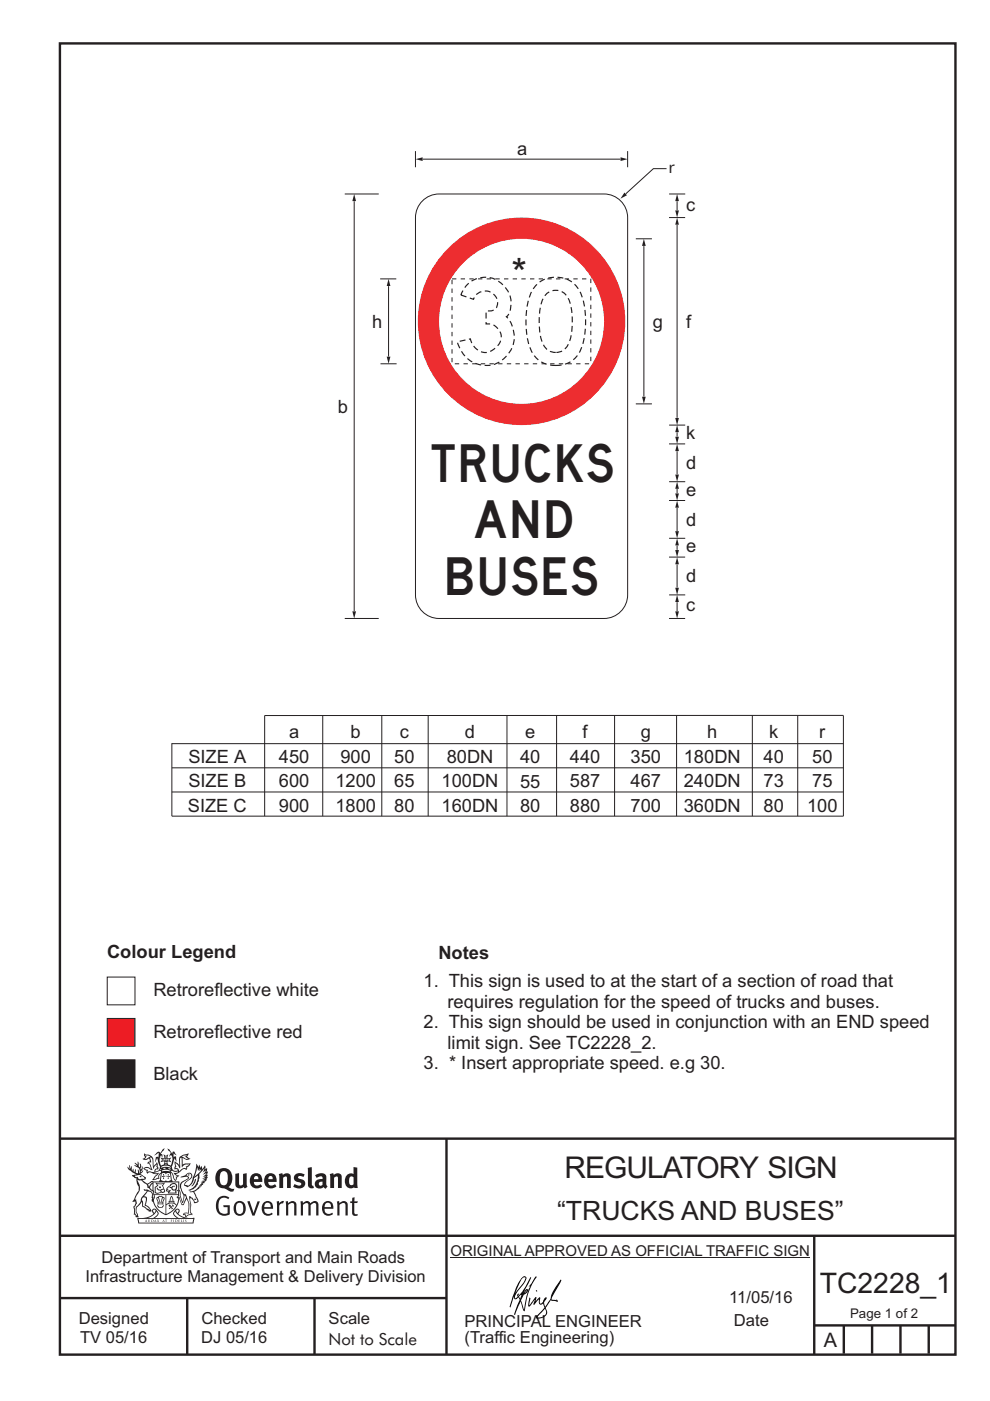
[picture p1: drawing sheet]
<svg xmlns="http://www.w3.org/2000/svg" width="210mm" height="297mm" viewBox="0 0 210 297" stroke-linecap="round" stroke-linejoin="round" font-family="sans-serif">
<g fill="none" stroke="#231f20" stroke-width=".51">
<path d="M12.7 9.2h190v278h-190zM12.7 241.4h190M94.7 241.4v45.8M12.7 262h190M12.7 275.2h82M39.7 275.2v12M66.7 275.2v12M172.7 262.2v25M172.7 281h30M179 281v6M185 281v6M191 281v6"/>
<path d="M197 281v6"/>
</g>
<path d="M95.5 266.7h76.3" fill="none" stroke="#231f20" stroke-width=".21"/>
<g fill="#231f20">
<path d="M47 248.5a2.55 2.55 0 0 0 0 2.7l.3 .1a.81 .81 0 0 0 1-.9v-.6a1.04 1.04 0 0 0-1.1-1.5zM46.3 248.1a1.82 1.82 0 0 1 2.1-.2 1.82 1.82 0 0 1 .9 1.9 2.29 2.29 0 0 1-.8 1.9l.7 .3h.5l-.2 .6a2.87 2.87 0 0 1-2-.7 2.12 2.12 0 0 1-1.7-3.1z" fill-rule="evenodd"/>
<path d="M49.9 248.9l.8-.2v2a.46 .46 0 0 0 .2 .6 .46 .46 0 0 0 .7-.2v-2.2l.7-.2v2.4l.2 .5-.6 .4-.2-.3a1.02 1.02 0 0 1-1.2 .2 1.02 1.02 0 0 1-.6-1.1z" fill-rule="evenodd"/>
<path d="M54 249.5l-.1 .5h.9a.49 .49 0 0 0-.2-.6 .49 .49 0 0 0-.6 .1zM53.4 249.2a1.34 1.34 0 0 1 1.6-.3 1.34 1.34 0 0 1 .6 1.5v.2h-1.7a.77 .77 0 0 0 .5 .8 .77 .77 0 0 0 .9-.3l.3 .4a1.59 1.59 0 0 1-2.1 .2 1.59 1.59 0 0 1-.4-2z" fill-rule="evenodd"/>
<path d="M57 249.5l-.1 .5h.9a.49 .49 0 0 0-.2-.6 .49 .49 0 0 0-.6 .1zM56.4 249.2a1.34 1.34 0 0 1 1.6-.3 1.34 1.34 0 0 1 .7 1.5v.2h-1.8a.77 .77 0 0 0 .5 .8 .77 .77 0 0 0 .9-.3l.3 .4a1.59 1.59 0 0 1-2 .2 1.59 1.59 0 0 1-.5-2z" fill-rule="evenodd"/>
<path d="M59.1 248.9l.8-.2 .1 .4a.95 .95 0 0 1 1-.3 .95 .95 0 0 1 .7 .8v2.3h-.8v-2.3a.46 .46 0 0 0-.8 .1v2.2h-.9z" fill-rule="evenodd"/>
<path d="M62.5 249.1a1.75 1.75 0 0 1 2.1-.1l-.2 .5-.6-.2a.43 .43 0 0 0-.6 .3l.4 .3a1.04 1.04 0 0 1 1.2 1.2 1.04 1.04 0 0 1-1.4 .9l-1.2-.4 .3-.6 1 .4 .4-.4a.88 .88 0 0 0-1-.5l-.4-.2-.1-.4z" fill-rule="evenodd"/>
<path d="M65.3 247.6l.8-.2 .1 3.8 .2 .2 .2 .5a.88 .88 0 0 1-1-.1 .88 .88 0 0 1-.3-1z" fill-rule="evenodd"/>
<path d="M67.8 250.6a.43 .43 0 0 0-.1 .7 .43 .43 0 0 0 .7-.1v-.7zM66.8 249.2a1.7 1.7 0 0 1 2.4 .1v1.8l.3 .4-.4 .5-.5-.3a1.03 1.03 0 0 1-1.7-.2 1.03 1.03 0 0 1 .8-1.5h.7v-.4a.8 .8 0 0 0-1.2 .1z" fill-rule="evenodd"/>
<path d="M69.9 248.9l.8-.2 .1 .4a.95 .95 0 0 1 1-.3 .95 .95 0 0 1 .7 .8v2.3h-.8v-2.3a.46 .46 0 0 0-.8 .1v2.2h-.8z" fill-rule="evenodd"/>
<path d="M74.3 249.5a1.48 1.48 0 0 0 0 1.7l.4 .1 .3-.2v-1.5l-.3-.2zM75 247.4l.8 .2 .1 4.3h-.7l-.1-.2a1.26 1.26 0 0 1-1.4 0 1.26 1.26 0 0 1-.6-1.3 1.29 1.29 0 0 1 .5-1.3 1.29 1.29 0 0 1 1.4-.2z" fill-rule="evenodd"/>
<path d="M46.4 253.9a1.72 1.72 0 0 1 2.2 0l-.2 .3a1.24 1.24 0 0 0-1.4-.1 1.24 1.24 0 0 0-.7 1.3 1.49 1.49 0 0 0 1.3 2l.7-.2v-1.3h-.9l-.1-.4h1.4v2a1.93 1.93 0 0 1-2.2-.1 1.93 1.93 0 0 1-.7-2.2l.2-.7z" fill-rule="evenodd"/>
<path d="M50.3 255.2a1.65 1.65 0 0 0 .3 2.2 .99 .99 0 0 0 1-1.5 .78 .78 0 0 0-.4-.8 .78 .78 0 0 0-.9 .1zM50 254.9a1.33 1.33 0 0 1 1.6-.1 1.33 1.33 0 0 1 .5 1.5 1.31 1.31 0 0 1-1.3 1.5 1.31 1.31 0 0 1-1.3-1.6l.1-.5z" fill-rule="evenodd"/>
<path d="M52.5 254.7l.4-.1 .9 2.6 .8-2.5h.5l-1.1 3h-.5z" fill-rule="evenodd"/>
<path d="M56.2 255.2l-.2 .7h1.4a.7 .7 0 0 0-.3-.8 .7 .7 0 0 0-.9 .1zM55.9 255a1.22 1.22 0 0 1 1.5-.2 1.22 1.22 0 0 1 .5 1.5h-1.9a.93 .93 0 0 0 .5 1 .93 .93 0 0 0 1.2-.2l.1 .3a1.43 1.43 0 0 1-1.7 .1 1.43 1.43 0 0 1-.6-1.7z" fill-rule="evenodd"/>
<path d="M58.7 254.8l.4-.2 .1 .5 .4-.3 .6-.2-.2 .6a.66 .66 0 0 0-.8 .6v1.9h-.4z" fill-rule="evenodd"/>
<path d="M60.6 254.8l.4-.2 .1 .5a.94 .94 0 0 1 1-.4 .94 .94 0 0 1 .8 .7v2.3h-.5l-.1-2.5a.81 .81 0 0 0-1.2 .3v2.2h-.4z" fill-rule="evenodd"/>
<path d="M63.7 254.7l.5-.1 .1 .5 .4-.3a.78 .78 0 0 1 1.1 .3 .9 .9 0 0 1 1-.5 .9 .9 0 0 1 .7 .8v2.3h-.4l-.1-2.5a.67 .67 0 0 0-1.1 .3v2.2h-.5v-2.4l-.4-.2-.7 .4v2.2h-.5z" fill-rule="evenodd"/>
<path d="M69 255.2l-.2 .7h1.4a.7 .7 0 0 0-.3-.8 .7 .7 0 0 0-.9 .1zM68.7 255a1.22 1.22 0 0 1 1.5-.2 1.22 1.22 0 0 1 .5 1.5h-1.9a.93 .93 0 0 0 .5 1 .93 .93 0 0 0 1.2-.2l.1 .3a1.44 1.44 0 0 1-1.7 .1 1.44 1.44 0 0 1-.6-1.7z" fill-rule="evenodd"/>
<path d="M71.4 254.8l.5-.2 .1 .5a.94 .94 0 0 1 1-.4 .94 .94 0 0 1 .7 .7v2.3h-.4l-.1-2.5a.81 .81 0 0 0-1.2 .3v2.2h-.5z" fill-rule="evenodd"/>
<path d="M74.7 254l.5-.2v.9h.7l-.1 .4h-.7l.1 2.2 .1 .1h.5l.1 .3a.75 .75 0 0 1-1.2-.6v-2h-.4v-.4h.4z" fill-rule="evenodd"/>
<path d="M30.8 244.9l1.1 .3-.9 .5h-.4l.5-.5zM31.8 245.5l.2-.1a2.44 2.44 0 0 1 .4 2l.1 .4 .7-1-.1 .6 .3 .3a.57 .57 0 0 0-.6 .8l-1-.2-.5 .2 .1-.5-.7-.2 .6-.2 1 .5 .1-.1-.6-1.3-.2-.1 .5-.1zM30.7 244.5l-.2 .4 .3 .4-.6 .4a1.04 1.04 0 0 0 1.4-.1l.2 .7h-.4l-.2 .4a.94 .94 0 0 1 .9 1.1l-.2-.1a1.16 1.16 0 0 0-1.5-.1l.3 .4 .4 .2 .1 .5 .2 .2v-.2a.94 .94 0 0 1 1.1 .2h.9l-1.2 1.2a1.13 1.13 0 0 0 1.2-.2l.4-.1-.1-.4 .5-.7a.83 .83 0 0 0-.6 1.1l-.3-.1-.7 .3 1.1-1.4-.5 .2-.5-.1 1.3-.5-.2-.2-.8 .4v-.3l.2-.2 .3 .1 .1-.3-.2-.4v-.6l-.2-.3-.6 .9v-.7a1.42 1.42 0 0 0-1.7-1.8z" fill-rule="evenodd"/>
<path d="M38.5 245.3l.5-.3 .7-.1-.6 .3 .8 .5h-.3zM38.3 245.5h.2l.1 2a1.69 1.69 0 0 1 1.5-.7l-.7 .5 .1 .5a1.1 1.1 0 0 0-1.5 .6l-.1-.5-.2-.2h-.5l.2-.4-.2-.7a1.42 1.42 0 0 1 .8 1.1l.2-.1zM37.1 246.2l.1 1-.2 .3v.5l.6-.1 .1 .2a.96 .96 0 0 1-1.1-.1l-.1 .1a1.06 1.06 0 0 0 1.3 .2v.1a.72 .72 0 0 1-1 .2l.3 .5 .6 .3-.4 .1-.1 .7-.3-.4-.3-1.1-.4-.4 .4 .9a1.54 1.54 0 0 0 .6 1.2l.2-.3a.58 .58 0 0 1 .5-.7l.1-.2h-.3l-.4-.3 .9-.5a.93 .93 0 0 1 1.1-.5l.1 .2 .2-.1 .1-.5a.99 .99 0 0 0 .7-.9l-1.3 .1-.4 .3v-1.5l.9 .4 .8-.3h-.3l-.5-.4 .4-.7-.7 .2a1.46 1.46 0 0 0-1.3 2.1v.4l-.2-.4z" fill-rule="evenodd"/>
<path d="M35.6 248.9l.2 .1-.1 .4h.3l-.3 .1v.5l-.1-.6h-.3l.3-.1z" fill-rule="evenodd"/>
<path d="M34.6 248.9l.2 .1-.1 .3 .4 .1h-.4v.6l-.1-.5-.3-.1h.3z" fill-rule="evenodd"/>
<path d="M34.3 248.8a.57 .57 0 0 1 .9 .2 .57 .57 0 0 1 .9-.2l.2 1.4-.2 .1a.57 .57 0 0 1-.9-.1 .69 .69 0 0 1-1.1 0zM34.2 248.1l-.3 2.1-.2 .4h2.9l-.1-.4-.3-2.1h-.2v.3l-.8-.1-.9 .1 .1-.3z" fill-rule="evenodd"/>
<path d="M34.2 252.4a.3 .3 0 0 0 .6 0 .3 .3 0 0 0-.6 0zM33.3 251l.3 .3-.3 .3a.79 .79 0 0 0 0 1.3l.8-.2-.1-.3a.55 .55 0 0 1-.7-.6h.1l.1 .3 .4 .1 .8-.2-.4-.7 .4-.3-.7 .1zM33 250.7l1.1 .2 .9-.2-.4 .7 .4 1.1a.56 .56 0 0 1-.8 .3l-.2 .1a.73 .73 0 0 1-.9 .1 .73 .73 0 0 1-.3-.9v-.4l.5-.4z" fill-rule="evenodd"/>
<path d="M35.6 251.9l.7-.5a.58 .58 0 0 1 1-.1 .58 .58 0 0 1-.5 .9l-.2-.3a.43 .43 0 0 1 .6-.3v-.1a.57 .57 0 0 0-.8 .2l-.2-.1-.3 .2 .4 .1a.55 .55 0 0 0 .9 .5v.5h-1.3l.3-.4-.1-.2-.6 .1 .2-.2-.2-.1zM35.4 251.8l-.1 .2a.39 .39 0 0 0 .2 .7l.3-.1-.2 .5h1.9l-.1-.8a.86 .86 0 0 0-.1-1.4 .86 .86 0 0 0-1.3 .4z" fill-rule="evenodd"/>
<path d="M36 254.8h.8v.2h-.8zM36.4 253.8l.2 .8h-.4zM36.4 253.5l-.3 .5-.1 .6h-.2v.4l-.7 .4 .1 .2a1.48 1.48 0 0 1 2.2 .1l.2-.1-.6-.5v-.5h-.2l-.1-.6z" fill-rule="evenodd"/>
<path d="M35.8 255.4l.3 .1 .2 .3 .3-.2-.2-.2a.38 .38 0 0 1 .4 .5l-.1-.2-.3 .3 .3 .2-.3 .2-.1-.3-.4 .3-.1-.2 .4-.3-.2-.1-.1 .1z" fill-rule="evenodd"/>
<path d="M34.5 254h.2v.2l-.3 .6h-.1zM33.6 255.3h.9v.2a.55 .55 0 0 1-.8 .4v-.2h-.2zM33.4 254h.2l.2 .8h-.2zM33.6 255h.8l.1 .1-.8 .1zM33.8 253.7h.5l-.2 1.1h-.2zM33.3 253.8l-.1 .3 .3 1.2a.48 .48 0 0 0-.1 .5 .48 .48 0 0 0 .4 .3l.6-.1a.49 .49 0 0 0 .2-.7l.3-1.2-.1-.3a1.42 1.42 0 0 0-1.5 0z" fill-rule="evenodd"/>
<path d="M33.6 251.6h.5l.1 .3h-.4z" fill-rule="evenodd"/>
<path d="M41.3 250.1l.3-.2-.2 .9-.6 .7h-.2l.5-.7z" fill-rule="evenodd"/>
<path d="M39.7 249l.3-.2 .5 .2a.88 .88 0 0 1-.6 1.1 1.22 1.22 0 0 0-.8 1.3l.5 .2a.72 .72 0 0 0 .9-.4l.5-.8 .2-.6 .8-.6v.3a2.85 2.85 0 0 1-2 2.8l.1 .1a2.13 2.13 0 0 0 1.9-1.5l-.1-.2a2.01 2.01 0 0 0 .3-1.8l1.2-1.3-.4 1 .7-.5-.7 1 .8-.4-.8 .8 .7-.1-.9 .5 .8-.1-.8 .4h.7l-.8 .3 .3 .2h-.4l.2 .4-.4-.1 .2 .3h-.4l.1 .3h-.1a2.16 2.16 0 0 1-2 1l.1 .2h.4a.76 .76 0 0 1 .7 .7l.5 1.2-.6 .2a1.45 1.45 0 0 0-1.2-1.3l.3 1.8-.1 1.9 .4 .2a1.07 1.07 0 0 0-1.2 .4v-.3l-.5-.2a.87 .87 0 0 1 1-.1l.1-.7a4.4 4.4 0 0 0-.6-3.1l-.1-.3h-.2a2.16 2.16 0 0 1-.7-2.2l.3-.3 1.2-.8a.55 .55 0 0 0-.4-.7zM37.8 252.4a.76 .76 0 0 1 .3 1.1l.6 1.6 .4-1.7 .2 .1a.61 .61 0 0 1-.1 .9l-.3 .9h-.2l-.7-1.6-.3 .1a1.18 1.18 0 0 0 .1-1.4zM41.8 247.5l.2 .8 .3-.6v.6l.3-.5a1.9 1.9 0 0 1-1.1 1.4l-.3 .3zM38.2 249.6l1.4-.1 .2 .1v.3l-.5 .3a1.26 1.26 0 0 0-1 1.9l.2 .7a1.84 1.84 0 0 1 .2 2l-.4-1.3a.96 .96 0 0 0-.4-1.3l-.4 .3a.78 .78 0 0 1-.1 1.3l.2 .2h.4l.4 1.1a.38 .38 0 0 0 .2 .4 .38 .38 0 0 0 .4-.1l.6-1.2a2.94 2.94 0 0 1 .3 2.5v.5l-.8-.1-.3 .4v.2l.4-.1 .1 .4 .2 .1a1.02 1.02 0 0 1 1.3-.5l-.1-.4-.3-.1 .2-1.7-.3-1.4 .1 .1a1.14 1.14 0 0 1 .7 .9 .63 .63 0 0 0 .9-.2 .63 .63 0 0 0-.2-.8l-.6-1.3 .9-.6 .2-.3 .2-.1v-.2h.3l-.1-.3h.4l-.1-.3 .5-.1-.2-.2 .5-.4 .1-.2-.3 .1 .5-.6-.3 .1 .3-.6-.4 .1 .4-.5v-.3l-.3 .2 .1-.6v-.3l-.4 .3-.1-.8-.5 .8-.2-.7-.2 .5-.3-.8-.1 .6-.5-.8-.1 1.4-.7 1.9a1.81 1.81 0 0 1-.9 1.4l-.6-.2a1.75 1.75 0 0 1 1.1-1.2 .75 .75 0 0 0 .1-1.3 .75 .75 0 0 0-1.2 .5z" fill-rule="evenodd"/>
<path d="M41.2 254.2l.3-.1 .1 .3h-.4z" fill-rule="evenodd"/>
<path d="M29.4 258.4h11.6l-.2 .8h-11.3zM31.3 258.2l.5-.1a2.48 2.48 0 0 0 1.4-1.3l.2 .6-.5 .5-.4 .3zM32.5 256.6l.3-.2 .2 .2-.3 .6zM37.2 256.8a2.65 2.65 0 0 0 1.8 1.4h-1.1l-.5-.3-.5-.5zM37.4 256.6l.2-.2 .3 .2-.3 .6zM29.2 258.2l.1 1.2h11.7l.3-1.1-.2-.1a4.1 4.1 0 0 1-3.3-.9l.3-.4-.1-.5a1.06 1.06 0 0 0-1.3 .9l.2 .4 .6 .5h-4.7l.3-.1a.84 .84 0 0 0 .6-.7 .84 .84 0 0 0-.5-.9l-.3-.2-.5 .1-.1 .5 .3 .4a4.2 4.2 0 0 1-3.4 .9z" fill-rule="evenodd"/>
<path d="M31 258.7l.1 .2h-.2zM31 258.6l-.3 .5 .4-.1 .2 .1z" fill-rule="evenodd"/>
<path d="M31.3 258.6h.2v.4a.25 .25 0 0 0 .3-.1 .25 .25 0 0 0-.1-.3h.1a.29 .29 0 0 1 0 .4 .29 .29 0 0 1-.4 0 .29 .29 0 0 1 0-.4z" fill-rule="evenodd"/>
<path d="M32.2 258.6a.22 .22 0 0 1 .3 .2 .22 .22 0 0 1-.3 .2zM32 258.6v.5a.33 .33 0 0 0 .5-.1 .33 .33 0 0 0 0-.4 .33 .33 0 0 0-.5 0z" fill-rule="evenodd"/>
<path d="M32.9 258.7l.1 .2h-.2zM32.9 258.6l-.2 .5 .3-.1 .2 .1z" fill-rule="evenodd"/>
<path d="M33.3 258.6h.2v.2l.3-.2-.2 .2 .2 .3-.3-.2-.1 .2h-.1l.2-.3z" fill-rule="evenodd"/>
<path d="M34.7 258.7l.1 .2h-.2zM34.7 258.6l-.3 .5 .4-.1 .2 .1z" fill-rule="evenodd"/>
<path d="M35 258.6h.4h-.1v.5h-.2l.1-.5z" fill-rule="evenodd"/>
<path d="M36.2 258.6h.3h-.2v.2h.2h-.2l.1 .3h-.2z" fill-rule="evenodd"/>
<path d="M36.7 258.6h.2v.5h-.2z" fill-rule="evenodd"/>
<path d="M37.3 258.6a.22 .22 0 0 1 .3 .2 .22 .22 0 0 1-.3 .2zM37.1 258.6v.5a.33 .33 0 0 0 .5-.1 .33 .33 0 0 0 0-.4 .33 .33 0 0 0-.5 0z" fill-rule="evenodd"/>
<path d="M37.8 258.6h.3h-.1v.2h.1h-.1v.2l.1 .1h-.3z" fill-rule="evenodd"/>
<path d="M38.3 258.6h.3l-.1 .4 .2 .1h-.4z" fill-rule="evenodd"/>
<path d="M38.9 258.6h.2v.5h-.2z" fill-rule="evenodd"/>
<path d="M39.3 258.6h.2l-.2 .1 .2 .2-.1 .2h-.1v-.2l.2 .1z" fill-rule="evenodd"/>
<path d="M34.2 247.4a1.51 1.51 0 0 1 2 .2 2.67 2.67 0 0 0-2.1 0zM35.7 247.6l.4 .2 .1 .2-.4-.1zM34.6 247.7l.4-.1 .2 .2h-.4zM34 247.9l.3 .1-.3 .1zM34.9 246.9l.3-.2 .2 .2zM34.9 245.7h.2v.4h-.2zM35 245.1l.2 .2 .2-.2-.1 .4h-.2zM35.1 246.3h.2l.1 .4-.2-.2-.2 .2zM35.3 245.7h.2v.4h-.2zM34.4 245.7l.3 .1v.2l-.3 .1 .2-.2zM35.7 245.8l.3-.1-.2 .2 .2 .2-.4-.1zM32.7 244.9l1-.5-.1 1-.2-.1-.4 .1-.2 1.1 .5-1 .2 .9a1.84 1.84 0 0 1 .3 1.7l.4 .1a2.48 2.48 0 0 1 2.2 .1l.2-.3-.2-.7 .7-1.7 .4 .6-.2-1-.2-.1-.2 .3v-.9l.6 .4-.6-.7h-.3l-.1 .4-.5-.8-.5-.3 .2 .4 .5 .6-.4 .7 .4-.3a2.06 2.06 0 0 1 0 2.2l-.6-.2-.1-.6 .1-.1 .8 .2-.4-.5 .4-.5-.7 .2-.2-.2 .2-.7-.5 .4-.5-.4 .2 .7-.2 .2-.7-.2 .4 .5-.4 .5 .7-.2 .2 .1-.2 .6-.5 .2a2.02 2.02 0 0 1 0-2.2l.3 .5-.1-.6-.3-.1 .8-1.2-.5 .3-.4 .7-.2-.3a.8 .8 0 0 0-.8 .5z" fill-rule="evenodd"/>
<path d="M29.2 250.1l.3 .2a.61 .61 0 0 1 .8 .3l.3 .2a.8 .8 0 0 1 .6 1l.4 .1 .5 .6a1 1 0 0 1 .5 1l-.1 .7v-.5h-.1a.96 .96 0 0 0-.8-1.3l-.3-.2h-.6l-.1-.1-.2 .1 .2 .3h.5l-1.1 1.4-.2 .9-.4 .6a1.33 1.33 0 0 0-.5 1.8l.2 .5a1.26 1.26 0 0 1-.5-1.4l-.1-.4a1.56 1.56 0 0 0 .4-1.7l-.3 .2 .2-.5a3.2 3.2 0 0 0 .7-3zM30.4 253.9h.4a2.06 2.06 0 0 1-.1 1.6l.7 .5 .4 .5-.6-.2-.8-.6-.1-.9a.51 .51 0 0 1 .1-.9zM28.6 249.3a1.52 1.52 0 0 1 2.1 .6l-1.1 .1-.2-.1-.2-.4-.4 .1zM27.5 247v.8l-.3-.4-.2 .1a3.1 3.1 0 0 0 2 1.5l-1 .1 .5 .6 .5 .1v1.1a1.84 1.84 0 0 1-.2 2.5l-.4 .9-.4 .4 .3 .1 .4-.1 .1 .4-.2 .5-.3 .2 .1 1.8 .2-.1 .2 .6h.2l.4-.1-.1-.5a1.3 1.3 0 0 1-.1-1.6l.8-1.1 .2 1.1 .6 .2 .4 .6 .2-.2 .2 .4 .5-.1a1.85 1.85 0 0 0-1.2-1.3l.1-.3a1.39 1.39 0 0 0 0-1.5h-.5l.5-.6a.66 .66 0 0 1 .9-.4 .66 .66 0 0 1 .3 .9l-.1 .4h.2v.1l-.2 .3 .2 .5 .2-.3a2.24 2.24 0 0 0 .1-2.2 .73 .73 0 0 1-.7-.6 .73 .73 0 0 1 .5-.8l.1-.2a.94 .94 0 0 0-.9 .8 .48 .48 0 0 1-.1-.5 .48 .48 0 0 1 .5-.3l.5-.3a.51 .51 0 0 0-.8 .2l-.5 .3-1-.8 .6-.1 .1-.5-1.1-.7 .5-.4v-.4l-.5 .5 .1-.2a.69 .69 0 0 0 .2-1.1v.5l-.3 .2 .1-1.1-.3-.2 .1 .6-.1 .2-.4-1.2v.6l-.7-.3 .6 .6-.6-.2 .2 .3a1 1 0 0 1 .8 1.5l-.2-.8v.8l-.5-.2-.1-.7-.2 .6-.2-.1v-.6l-.2 .4-.2-.2 .1-.7-.2 .5z" fill-rule="evenodd"/>
<path d="M29.5 249.5l.3-.2 .3 .3z" fill-rule="evenodd"/>
<path d="M32.4 250.5h5.6v2l-.2-.1v-1.7h-5.2v2.5h5.2v-.8l.1 .2-.1 1.1v-.3h-2.5v4a4.1 4.1 0 0 0 2.6-3.6l.1-.1a4 4 0 0 1-2.8 3.9 4.2 4.2 0 0 1-2.8-4.7l.1 1.3 .1-.1a3.8 3.8 0 0 0 2.5 3.3v-4h-2.5l-.2-.9z" fill-rule="evenodd"/>
<circle cx="40" cy="249.1" r=".17"/>
</g>
<g fill="#000">
<path d="M111.6 273.7l.2-.2-.5 .7zM110.4 274.5l.2 .1-.3 .8-.2-.5zM110.9 270.9h.5a9.3 9.3 0 0 1-2 3.1l-.1 .3 1-2.5zM110.6 271a14.7 14.7 0 0 0-2.2 4.9l-.3 1.2 .1 .1 .8-2.3a.42 .42 0 0 0 .2 .6 .42 .42 0 0 0 .6-.3l.2-.1 .2 .5-1.1 3.2h.2l1.1-2.9 .6 1.9 .2 .2 .2-.5a13.5 13.5 0 0 1 2-6.2l.4-.5-.1-.2-1.6 2.1 .4-.1a14.9 14.9 0 0 0-1.3 5.1l-.4-1.1a1.39 1.39 0 0 1 .2-1.9l.1-.2a.92 .92 0 0 0 .8-1.2 .75 .75 0 0 0-.8 .7l-.1 .2 1.6-3.4h-.1l-.4 .7a10.5 10.5 0 0 1-2.2 3.3l.2-.5a.32 .32 0 0 0-.4 .2 .32 .32 0 0 0 .1 .4l-.5 .4a3.2 3.2 0 0 1 1.1-2.3l.5-.6a2.49 2.49 0 0 0 .7-1.6l-.4-.2z" fill-rule="evenodd"/>
<path d="M113.7 273.6l.3 .2h-.3z" fill-rule="evenodd"/>
<path d="M115.6 277.5a1.15 1.15 0 0 1 .1 1.3 1.15 1.15 0 0 1-1.2 .5l-.6 .1zM112.2 275.2l-.2 1.6 .2 .2 1.2-1.5-.2 1.1 1.1-1.1a.94 .94 0 0 0 .4 1.1l.5-.3 .3 .9-1.2 1.3a.98 .98 0 0 0-.5 1 1.9 1.9 0 0 0 2.3-1.3l-.1-.2a1.02 1.02 0 0 1 .2-1.4l.6-1 1.5 .3-.2-.4v.2l-1.1-.1v-.3l2-3.6 .1-.2-.2-.2-1.7 2.8a6.6 6.6 0 0 1-1.6 2.9l-.1-.2a1.01 1.01 0 0 1 .4-1.4l.1-.2-.3-.1-.4 .4-.1 .5-.6 .4-.1-.4 .1-.9-.2-.1-.9 1 .3-1h-.2l-1.4 1.8 .3-1.5v-.1z" fill-rule="evenodd"/>
</g>
<path d="M22.7 215.9h5.9v5.9h-5.9z" fill-rule="evenodd" fill="#ed1c24" stroke="#231f20" stroke-width=".21"/>
<path d="M22.7 207.2h5.9v5.8h-5.9z" fill-rule="evenodd" fill="#fff" stroke="#231f20" stroke-width=".21"/>
<path d="M22.7 224.7h5.9v5.9h-5.9z" fill-rule="evenodd" fill="#231f20" stroke="#231f20" stroke-width=".21"/>
<g fill="none" stroke="#231f20" stroke-width=".21">
<path d="M36.5 157.7h142.4M68.5 151.7v21.3M81 151.7v21.3M90.8 151.7v21.3M107.5 151.7v21.3M118.1 151.7v21.3M130.4 151.7v21.3M143.5 151.7v21.3M159.6 151.7v21.3M169.2 151.7v21.3M178.9 151.7h-122.8v21.3M178.9 151.7v21.3h-142.4v-15.4"/>
<path d="M36.5 167.9h142.4M36.5 162.8h142.4"/>
</g>
<circle cx="110.6" cy="68.1" r="22" fill="#ed2d30"/>
<path d="M141.4 35.8h-2.8l-5.9 5.3M89.3 42.9a5 5 0 0 1 3.8-1.8h35a5 5 0 0 1 5 5v80a5 5 0 0 1-5 5h-35a5 5 0 0 1-5-5v-80a5 5 0 0 1 1.2-3.2z" fill="none" stroke="#231f20" stroke-width=".21"/>
<path d="M132.4 40.8l.6 .6-1.4 .7z" fill="#231f20"/>
<path d="M89.7 33.7h41.9" fill="none" stroke="#231f20" stroke-width=".21"/>
<g fill="#231f20">
<path d="M131.6 33.4l1.5 .3-1.5 .4z"/>
<path d="M88.1 33.7l1.5-.3v.7z"/>
</g>
<path d="M133.1 32v3.5M141.9 94.1h3.4M141.9 118.1h3.4M141.9 106.1h3.4M143.6 119.7v4.9" fill="none" stroke="#231f20" stroke-width=".21"/>
<g fill="#231f20">
<path d="M143.6 118.1l.4 1.5h-.8z"/>
<path d="M143.2 124.6h.8l-.4 1.5z"/>
</g>
<path d="M143.6 107.7v4.9" fill="none" stroke="#231f20" stroke-width=".21"/>
<g fill="#231f20">
<path d="M143.6 106.1l.4 1.5h-.8z"/>
<path d="M143.2 112.6h.8l-.4 1.5z"/>
</g>
<path d="M143.6 95.7v4.9" fill="none" stroke="#231f20" stroke-width=".21"/>
<g fill="#231f20">
<path d="M143.6 94.1l.4 1.5h-.8z"/>
<path d="M143.2 100.6h.8l-.4 1.5z"/>
</g>
<circle cx="110.6" cy="68.1" r="17.5" fill="#fff"/>
<path d="M95.9 59.1h29.4v18h-29.4z" fill="none" stroke="#231f20" stroke-width=".21" stroke-dasharray=".9 .9" stroke-linecap="butt"/>
<path d="M141.9 90.1h3.4M141.9 114.1h3.4M141.9 102.1h3.4M141.9 126.1h3.4M143.6 127.7v1.9" fill="none" stroke="#231f20" stroke-width=".21"/>
<g fill="#231f20">
<path d="M143.6 126.1l.4 1.5h-.8z"/>
<path d="M143.2 129.6h.8l-.4 1.5z"/>
</g>
<path d="M143.6 115.7v.9" fill="none" stroke="#231f20" stroke-width=".21"/>
<g fill="#231f20">
<path d="M143.6 114.1l.4 1.5h-.8z"/>
<path d="M143.2 116.6h.8l-.4 1.5z"/>
</g>
<path d="M143.6 103.7v.9" fill="none" stroke="#231f20" stroke-width=".21"/>
<g fill="#231f20">
<path d="M143.6 102.1l.4 1.5h-.8z"/>
<path d="M143.2 104.6h.8l-.4 1.5z"/>
</g>
<path d="M143.6 91.7v.9" fill="none" stroke="#231f20" stroke-width=".21"/>
<g fill="#231f20">
<path d="M143.6 90.1l.4 1.5h-.8z"/>
<path d="M143.2 92.6h.8l-.4 1.5z"/>
</g>
<path d="M141.9 46.1h3.4M141.9 41.1h3.4M143.6 42.7v1.9" fill="none" stroke="#231f20" stroke-width=".21"/>
<g fill="#231f20">
<path d="M143.6 41.1l.4 1.5h-.8z"/>
<path d="M143.2 44.6h.8l-.4 1.5z"/>
</g>
<path d="M143.6 47.7v40.9" fill="none" stroke="#231f20" stroke-width=".21"/>
<g fill="#231f20">
<path d="M143.6 46.1l.4 1.5h-.8z"/>
<path d="M143.2 88.6h.8l-.4 1.5z"/>
</g>
<path d="M134.9 50.6h3.4M136.6 52.2v31.9M134.9 85.6h3.4" fill="none" stroke="#231f20" stroke-width=".21"/>
<g fill="#231f20">
<path d="M136.6 50.6l.4 1.5h-.8z"/>
<path d="M136.2 84.1h.8l-.4 1.5z"/>
</g>
<path d="M88.1 32v3.5M73.1 41.1h7.2M75.1 42.7v86.9M73.1 131.1h7.2M141.9 131.1h3.4" fill="none" stroke="#231f20" stroke-width=".21"/>
<g fill="#231f20">
<path d="M75.1 41.1l.4 1.5h-.8z"/>
<path d="M74.7 129.6h.8l-.4 1.5z"/>
</g>
<path d="M80.6 59.1h3.5M80.7 77.1h3.4M82.4 60.7v14.9" fill="none" stroke="#231f20" stroke-width=".21"/>
<g fill="#231f20">
<path d="M82.4 59.1l.4 1.5h-.8z"/>
<path d="M82 75.6h.8l-.4 1.5z"/>
</g>
<text font-size="18" fill="#231f20" x="97" y="77.1">30</text>
<text font-size="8.5" fill="#231f20" x="108.5" y="60.9">*</text>
<g font-size="8" fill="#231f20">
<text x="91.6" y="102.1">TRUCKS</text>
<text x="100.7" y="114.1">AND</text>
<text x="94.9" y="126.1">BUSES</text>
</g>
<text font-size="6.4" fill="#231f20" x="119.7" y="249.8">REGULATORY SIGN</text>
<text font-size="6" fill="#231f20" x="173.9" y="274.2">TC2228_1</text>
<text font-size="5.6" fill="#231f20" x="118.1" y="258.7">“TRUCKS AND BUSES”</text>
<text font-size="4.2" fill="#231f20" x="174.7" y="285.6">A</text>
<g font-size="3.9" fill="#231f20">
<text x="109.7" y="32.9">a</text>
<text x="141.8" y="36.7">r</text>
<text x="145.5" y="44.6">c</text>
<text x="78.9" y="69.5">h</text>
<text x="138.5" y="69.6">g</text>
<text x="145.5" y="69.6">f</text>
<text x="71.6" y="87.5">b</text>
<text x="145.5" y="93.1">k</text>
<text x="145.5" y="99.5">d</text>
<text x="145.5" y="105.1">e</text>
<text x="145.5" y="111.5">d</text>
<text x="145.5" y="117.1">e</text>
<text x="145.5" y="123.5">d</text>
<text x="145.5" y="129.6">c</text>
<text x="40" y="161.7">SIZE A</text>
<text x="59.2" y="161.8">450</text>
<text x="61.3" y="156.6">a</text>
<text x="72.2" y="161.8">900</text>
<text x="74.4" y="156.6">b</text>
<text x="83.6" y="161.8">50</text>
<text x="84.8" y="156.6">c</text>
<text x="94.7" y="161.7">80DN</text>
<text x="98.6" y="156.5">d</text>
<text x="110.3" y="161.8">40</text>
<text x="111.4" y="156.6">e</text>
<text x="120.9" y="161.7">440</text>
<text x="123.6" y="156.5">f</text>
<text x="133.7" y="161.8">350</text>
<text x="135.9" y="156.6">g</text>
<text x="145" y="161.8">180DN</text>
<text x="150" y="156.6">h</text>
<text x="161.9" y="161.8">40</text>
<text x="163.1" y="156.6">k</text>
<text x="172.3" y="161.8">50</text>
<text x="173.8" y="156.6">r</text>
<text x="40" y="166.9">SIZE B</text>
<text x="59.2" y="167">600</text>
<text x="71.1" y="167">1200</text>
<text x="83.6" y="167">65</text>
<text x="93.7" y="166.9">100DN</text>
<text x="110.3" y="167">55</text>
<text x="120.9" y="166.9">587</text>
<text x="133.7" y="167">467</text>
<text x="145" y="167">240DN</text>
<text x="161.9" y="167">73</text>
<text x="172.3" y="167">75</text>
<text x="39.8" y="172.1">SIZE C</text>
<text x="59.2" y="172.2">900</text>
<text x="71.1" y="172.2">1800</text>
<text x="83.6" y="172.2">80</text>
<text x="93.7" y="172.1">160DN</text>
<text x="110.3" y="172.2">80</text>
<text x="120.9" y="172.1">880</text>
<text x="133.7" y="172.2">700</text>
<text x="145" y="172.2">360DN</text>
<text x="161.9" y="172.2">80</text>
<text x="171.2" y="172.2">100</text>
<text x="22.7" y="203">Colour Legend</text>
<text x="93" y="203.4">Notes</text>
<text x="89.9" y="209.4">1. This sign is used to at the start of a section of road that</text>
<text x="32.5" y="211.1">Retroreflective white</text>
<text x="94.9" y="213.7">requires regulation for the speed of trucks and buses.</text>
<text x="32.5" y="220.1">Retroreflective red</text>
<text x="89.9" y="218">2. This sign should be used in conjunction with an END speed</text>
<text x="89.9" y="226.7">3. * Insert appropriate speed. e.g 30.</text>
<text x="94.9" y="222.4">limit sign. See TC2228_2.</text>
<text x="32.5" y="229">Black</text>
</g>
<g font-size="3.5" fill="#231f20">
<text x="21.5" y="267.8">Department of Transport and Main Roads</text>
<text x="18.1" y="271.8">Infrastructure Management &amp; Delivery Division</text>
<text x="16.7" y="280.7">Designed</text>
<text x="42.7" y="280.7">Checked</text>
<text x="69.7" y="280.7">Scale</text>
<text x="98.5" y="281.4">PRINCIPAL ENGINEER</text>
<text x="154.7" y="276.2">11/05/16</text>
<text x="155.7" y="281.2">Date</text>
<text x="17" y="284.8">TV 05/16</text>
<text x="42.7" y="284.8">DJ 05/16</text>
<text x="69.7" y="285.2">Not to Scale</text>
<text x="98.5" y="284.8">(Traffic Engineering)</text>
</g>
<text font-size="3.2" fill="#231f20" x="95.5" y="266.3">ORIGINAL APPROVED AS OFFICIAL TRAFFIC SIGN</text>
<text font-size="2.8" fill="#231f20" x="180.3" y="279.4">Page 1 of 2</text>
</svg>
